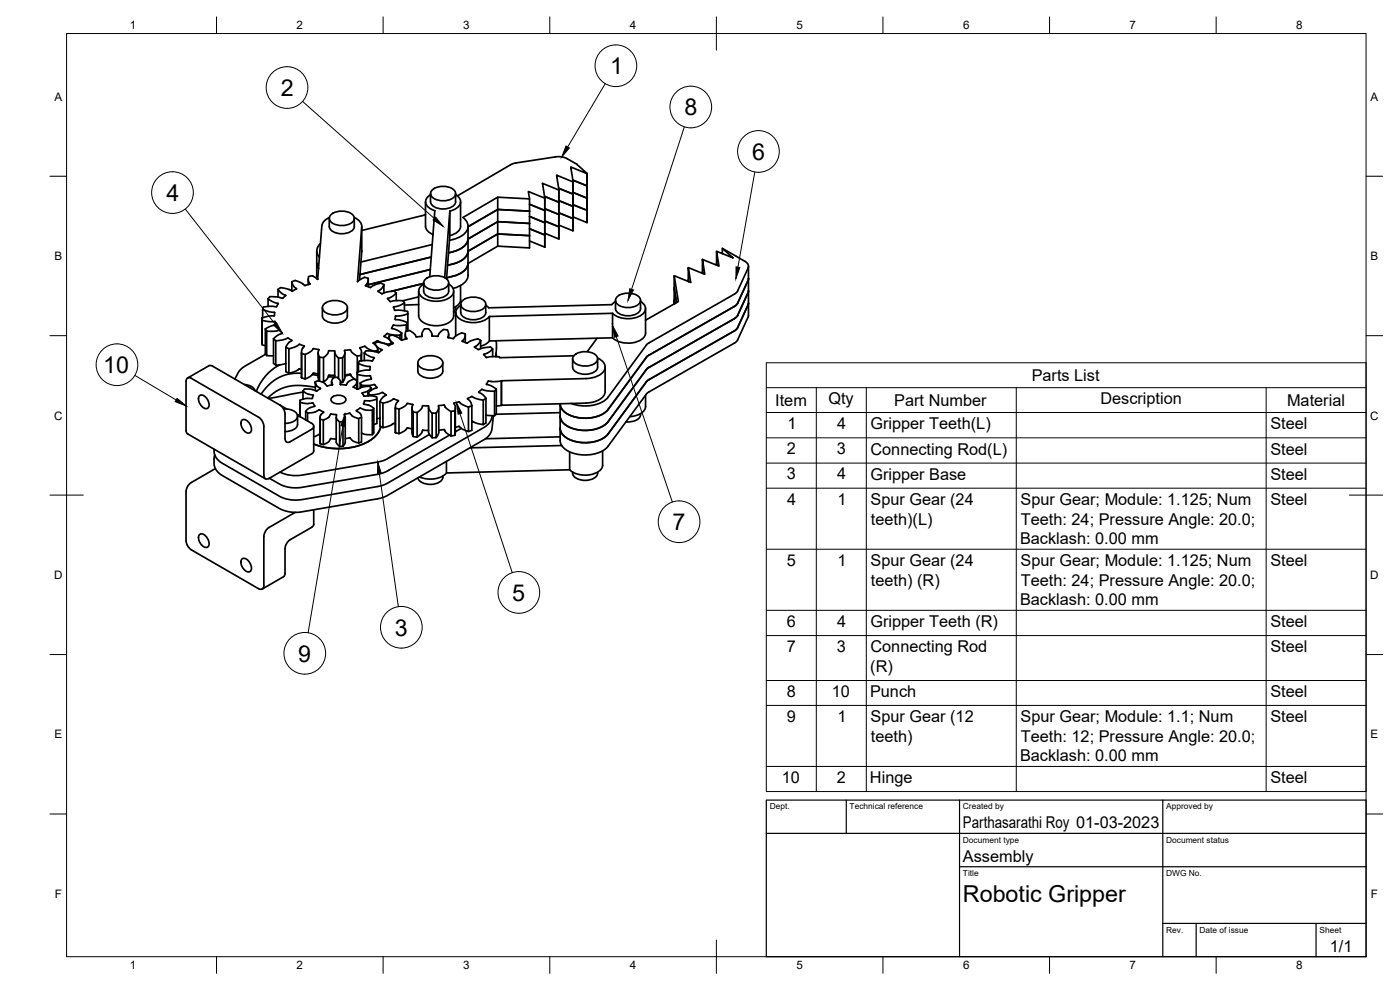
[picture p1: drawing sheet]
<svg xmlns="http://www.w3.org/2000/svg" width="420mm" height="297mm" viewBox="0 0 420 297" stroke-linecap="round" stroke-linejoin="round" font-family="sans-serif">
<!-- layer: Visible -->
<g fill="none" stroke="#000" stroke-width=".51">
<path d="M129.2 58.1v2.4a2.87 2.87 0 0 0 2.9 2.1l.9 .1a3.5 3.5 0 0 0 3.7-2.2v-2.4M129.2 58.4a2.25 2.25 0 0 0-1.5 2.1 2.25 2.25 0 0 0 1.5 2.2l1.3 .5M129.8 56.9a5.2 5.2 0 0 1 6.7 .5 1.82 1.82 0 0 1-1.5 2.5 5.2 5.2 0 0 1-5.6-1.1 1.42 1.42 0 0 1 .4-1.9zM136.7 58.4a2.24 2.24 0 0 1 1.5 2.1 2.24 2.24 0 0 1-1.4 2.1l-1.8 .7M149.4 59.2v14.7M158.9 59.7v14.7l-9.5-.5-8.9 5.2M162.8 55v.2M163.4 58.9l4.3 1.7M163.5 59.5v14.7l-4.6-1.9M166.7 47.1l-12.9 2-16.6 9.7M166.7 47.1l1.3-.1 1.8 .4 3.3 1.8 3.1 2.9-4.8-1.9 .6 4.3-5-1.9 .7 4.4-4.9-2 .7 4.5-4.9-2 .3 2.2-9.5-.5-10.4 6.1a3.1 3.1 0 0 1 1.5 2.8 3.1 3.1 0 0 1-1.9 2.6l-1.2 .7-2.5 .7M167.1 52.6v.4"/>
<path d="M167.7 56.5l4.3 1.7M167.7 57v14.7M167.7 57v14.7l-4.2-1.7M171.4 50.2v.5M171.9 54l4.3 1.7M171.9 54.6v14.6M172 57.7l4.2 1.7M172 54.5v14.7l-4.3-1.7M176.2 52.1v14.6l-4.2-1.6M95.1 75.3v8.3M95.1 79l.5 1.6M96.2 73.1a2.84 2.84 0 0 0-.3 4.1"/>
<path d="M98.8 65.5v2.5a2.87 2.87 0 0 0 2.9 2.1h.9a3.5 3.5 0 0 0 3.7-2.1v-2.5M98.9 65.2l-1.7 1.2-.6 1.4-1.3 16-1.6-1.1M99.4 64.4a5.2 5.2 0 0 1 6.7 .4 1.82 1.82 0 0 1-1.4 2.5 5.2 5.2 0 0 1-5.7-1.1 1.42 1.42 0 0 1 .4-1.8zM106.3 65.2l1.6 1.1 .7 1.3-1.3 16.9 1.2-.9a1.34 1.34 0 0 1 2 .1l-.2 1.2-.6 .7M108.6 68a99.1 99.1 0 0 1-.7 16M126.7 64.7l-18.1 4.5M127.7 60.5v7.4a3 3 0 0 0 2.3 2.5M127.7 64.3l-1 .4M129.4 77.1l-21.4 5.3M129.7 73.4l-21.4 5.2M130.5 63.2l-1.5 19.8M138.2 60.5v7.4a3.4 3.4 0 0 1-3.2 2.8"/>
<path d="M140.5 67.9v14.7M140.5 71.5a5.1 5.1 0 0 1-4.6 4l-1.3 .4M140.5 75.2a5.1 5.1 0 0 1-4.6 4l-1.6 .4M140.5 78.9a5.1 5.1 0 0 1-4.6 4l-1.9 .5M158.9 63.4l-9.5-.5-8.9 5.1M158.9 61.3l4.6 1.8M158.9 64.9l4.6 1.9M158.9 67l-9.5-.5-8.9 5.2M158.9 68.6l4.6 1.9M158.9 70.7l-9.5-.5-8.9 5.2M163.5 62.6l4.2 1.7M163.5 66.3l4.2 1.7"/>
<path d="M167.7 60.2l4.3 1.7M167.7 63.9l4.3 1.6M172 61.4l4.2 1.7M210.9 77.9l4.9 1.9-.7-4.3v4.1M210.9 77.9h-.1M215.1 75.5l4.9 1.9-3.2-2.9v1.6M216.8 74.5l6.7 3.9M223.6 78.4a1.65 1.65 0 0 1 .9 2.1l-3.1 6.7-.7 .8-26.4 15.2-11.8 16M224.6 79.9v14.9l-3.4 7.4-.8 .7-25.6 14.7-.8 .7M78.6 95.4l.1 .7M78.7 96.1l2.1 .4h1.6M78.7 96.1v7.4l.9 .2"/>
<path d="M78.8 92.8l1.9 .7 1.7 .2-.2 1.1M78.8 92.8v2.5M79.1 92.1l-.3 .7M79.6 98.7v7.3l.4 .7M79.6 98.7l.4 .6M80 99.3l2.1 .1 1.8-.3 .8 .9M80 99.3v7.4l2.1 .1M80.5 89.6l1.4 1 1.6 .5M80.5 89.6v2.3M82.2 94.8l-1.8 .1-1.8 .5v7.4M82.4 96.4l.4 1.1M82.8 97.5l-1.5 .3-1.7 .9"/>
<path d="M83.4 86.8l.9 1 1.5 .8-.9 .8M83.4 86.8v2.3M83.5 91.1l-.5 .9-2-.1-2 .2M84.7 89.5l-3-.5a1.05 1.05 0 0 0-1.2 .6M84.9 89.5h-.2M88.6 84.2l1.4 .5 1.6 1M88.6 84.1l-1 .4M88.9 86.7l-.8-.9-.5-1.3v2.8l-1.2-.6-1.4-.3a1.33 1.33 0 0 0-1.6 .4M89 86.7l-1.4 .6M92.5 83.8v1.6M93.8 82.7l-.3 .1a.9 .9 0 0 0-1 1.2l.6 1.2-1.5 .4M95.1 82.7l.3 1.1"/>
<path d="M96.8 92.3v2.5a2.87 2.87 0 0 0 2.8 2.1l.9 .1a3.5 3.5 0 0 0 3.8-2.2M97.3 91.2a5.2 5.2 0 0 1 6.8 .4 1.82 1.82 0 0 1-1.5 2.5 5.2 5.2 0 0 1-5.6-1.1 1.42 1.42 0 0 1 .3-1.8zM104.2 92.3v2.5M110.5 83.8v2.2M113.5 87.4l1.1 .7 2.5-.7a1.65 1.65 0 0 1 1.8 .5M115.2 85.4l-.6 1.1-1.1 1M115.2 85.4v2.5M115.2 85.4a2.54 2.54 0 0 0-2.6 0l-1.5 .9-1.4-.7M118.6 93.1h1.5l2.2 .4M118.8 94.8l1.7-.1 1.9-.5v5.1M118.8 94.8l-.2 1.1 2 .3 1.6 .6M118.9 87.9l-1 1-1.6 .7 .7 .8"/>
<path d="M118.9 87.9v2.3M120.5 99.9v2.2M120.6 99.9l-.6 .7M121 90.2h-2l-2 .2M121 90.2l.4 .7M121.4 90.9l-1.7 .8-1.6 .4 .5 1M121.4 90.9v2.3M121.9 99.4v-1.9l-1.9 .2-2-.1-.5 .9 1.6 .5 1.4 .9M122.2 96.8v2.5M122.2 96.8l-.2 .6M122.3 93.4l.1 .7M125.6 87.4v7.3a4.2 4.2 0 0 0 4.4 3 6.4 6.4 0 0 0 5.8-1.9l.4-1.1-.1-7.3"/>
<path d="M125.6 89.1l-4.7 1.1M125.6 91.4l-4.2 .1M127.1 84.9v2.5a2.87 2.87 0 0 0 2.9 2.1h.9a3.5 3.5 0 0 0 3.8-2.1l-.1-2.5M127.1 85l-9.6 2.4M127.1 85.2a2.26 2.26 0 0 0-1.5 2.2 2.26 2.26 0 0 0 1.6 2.1 7.6 7.6 0 0 0 8.6-1 2.19 2.19 0 0 0-1.1-3.3M127.4 98.7l-.7 1.3v.9l-1.6 .2M127.4 98.7a1.68 1.68 0 0 1 2 1l.3 1.1 1.6 .1 1.1-1.5a1.57 1.57 0 0 1 1.9-.4M127.7 83.8a5.2 5.2 0 0 1 6.8 .4 1.82 1.82 0 0 1-1.5 2.5 5.2 5.2 0 0 1-5.6-1.1 1.42 1.42 0 0 1 .3-1.8zM129.1 80.9l-18.6 4.5M133.5 83.3l1.5-20v7.4l-1 13M134.3 99l.3 1.1-.2 1.2 1.7 .2M136.1 93.6l.7 .3"/>
<path d="M136.7 92.1l-.1 .9-.4 .5M136.8 93.8v7M138.2 85.7v4.2M138.2 89.9l-.5 1.4-1.5 1M138.3 91.3v2.5a2.87 2.87 0 0 0 2.9 2.1h.8a3.5 3.5 0 0 0 3.8-2.1v-2.5M138.3 91.6a2.3 2.3 0 0 0-1.5 2.3 2.3 2.3 0 0 0 1.7 2.1 7.5 7.5 0 0 0 8.4-1.1M138.8 90.2a5.2 5.2 0 0 1 6.8 .4 1.82 1.82 0 0 1-1.5 2.5 5.2 5.2 0 0 1-5.6-1.1 1.42 1.42 0 0 1 .3-1.8zM140.5 82.6a5 5 0 0 1-4.5 3.9M183.6 91.4l-36.9 .9-.9-.7M183.8 94l-36.9 1v7.3l36.9-.9M183.8 94v7.4M184.7 90.1v2.5a2.87 2.87 0 0 0 2.9 2.1h.9a3.5 3.5 0 0 0 3.7-2.1v-2.5"/>
<path d="M184.7 90.5l-1.1 .9M185.3 89a5.2 5.2 0 0 1 6.7 .4 1.82 1.82 0 0 1-1.5 2.5 5.2 5.2 0 0 1-5.6-1.1 1.42 1.42 0 0 1 .4-1.8zM192.2 90.5a2.31 2.31 0 0 1 1.5 2.3 2.31 2.31 0 0 1-1.8 2.1 7.7 7.7 0 0 1-8.1-.9M193.7 92.6v7.3a4 4 0 0 1-4 3 7.1 7.1 0 0 1-5.9-1.6M202.3 86.4v4.8M202.3 82.7l1.3 7.8-9.9 5.6M202.3 86.4l.7 4.4M206.6 84.5v-4.2l.7 4.4-5-2v3.7M206.6 80.3l4.9 2-.7-4.4v4.1M224.5 84.2l-3.1 6.7-.7 .8-25.9 14.9-.8 .6M224.6 87.3l-3.2 7.3-.7 .8-26.4 15.1-11.8 16M224.6 90.9l-3.2 7.4-.7 .7-26.4 15.2-11.8 16"/>
<path d="M224.6 83.6l-.1 .5M56.3 113.4l6.4-3.7h.8l22.6 13M57.4 113.5l20.2 11.7 .8 .7 .6 1 .2 1v14.7a.97 .97 0 0 0 .5 1 .97 .97 0 0 0 1.1-.1l13.2-7.7 .2-.5-.1-7.4M57.4 113.5a.98 .98 0 0 0-1.1-.1 .98 .98 0 0 0-.5 1.1v14.6l.3 .9 23.6 13.7M59.8 118.8a1.41 1.41 0 0 1 2.2 .6l.7 1.6a1.13 1.13 0 0 1-.4 1.5 1.13 1.13 0 0 1-1.6-.4l-.7-.9-.4-1zM73.4 115.4l1.3 .2 1 .5 .8 1.1M78.6 102.8l.1 .7M79.8 106.3l-7.1 4.1-1.2 1.4-1 1.9M82.1 101.7v7.3l.7 .6M82.1 101.7l.7 .5M82.8 102.2l2.1-.2 1.5-.6 1.2 .8-1.2 .9-.6 1.1v7.3M82.8 102.2v7.4l3-.6"/>
<path d="M83.9 109.5l-2.2 1.4-1.8 1.7-1.8 2.4-1.2 2.5M84.6 100.1l-1.3 .5-1.2 1.1M85.8 104.2l.9 .4M85.8 111.5l.9 .5M86.7 104.7v7.3l2.1-.7 1-.6M89.8 110.7l.7 .2M90.5 112l-3.8 .2-3 1.1-3.1 2.2-2.2 2.8M90.5 105.8v7.6v-7.3M90.5 106.1l1.1 .3M90.5 113.4l1.1 .3M90.9 117.7l-10.3 1.8M91.3 103.8l-1.4-.5-1.3 .8-1.9 .6"/>
<path d="M91.3 103.8l-.7 1.1-.1 1.2M91.6 106.4v7.3l2.1-1.3M93.6 119.6h-1.9l-1.7 .5v4.9M93.7 112.4l1.8 .3M93.8 119.5l-.2 .1M93.9 118.5l-.1 1M93.9 118.5l-1.6-.3-1.4-.9v2.5M94.6 116.2l-5.2-.6-3.1 .4-3.1 1.2-2.8 2.2M95.5 105.8v7.3l.3 1.2M95.5 114.2l1.7 .6 .9 1 1.6-.3M95.5 112.2l-1.4-.3-.4 .5M95.5 114.2l-.9 .3"/>
<path d="M95.6 104.9l-.1 1.1 .4 1.2M95.6 104.9l-1.5-.3-.7 .8-1.8 1M95.9 107.2v7.1M95.9 107.2l1.2 .1M96.1 116.5l-1.1-.7-.4-1.2v2.6M96.1 116.6l-1 .7-1.6-.5-1.4-.1a.97 .97 0 0 0-1.2 .6M96.2 116.5v.1M96.7 114.6h.4M97.1 107.3v7.3l1-.8 .4-.7M98.5 113.1h2M98.6 105.3l-.3 .9-1.2 1.1M98.6 112.7l-.1 .4"/>
<path d="M98.6 112.6l1.9 .1M98.6 105.3h1.8l.1 .8 1.1 1.3M99.5 114.5v1M99.6 119.2a3.1 3.1 0 0 1 4.1 .4 1.41 1.41 0 0 1-1.6 1.5l-1.6-.1a1.08 1.08 0 0 1-1-.6 1.08 1.08 0 0 1 .1-1.2zM100.2 113.3l-.7 1.1 .2 1.1M100.2 113.3a1.78 1.78 0 0 1 2 1.1v1l1.8 .1M100.5 113.1v.2M100.5 105.8v7.3M101.6 107.4v6.2M102.2 114.5v.9M102.8 107.4h-1.2M102.8 114.7l-.6 .1"/>
<path d="M103.5 112.8l1.7-.4 .6 .8 1 .8M103.5 105.8v7.5l-.7 1.4v-7.3M105 112.3h.2M105 112.3l-1.5 .2M105.2 105l.5 .8 1.5 1.1M105.2 105l-1.8 .1v1.1l-.6 1.2M107 114v1.1l-1 1 1.2 .7M107 114a2.5 2.5 0 0 0-2.2 .4l-.9 1.1M107 114.1l.2 .1M107.1 114.5v2.2M107.2 115.3l-.1 .1M107.2 106.9v9.9"/>
<path d="M107.2 116.8h.3M107.3 112.3l2.3 .5 1.4-.1M107.3 112.3v4.5M107.6 109l1.6 .7 1.8 .3M107.6 109v2.5M108.1 114.9l.4 .7M108.4 106.6l-1.1 .2M108.5 115.6l2.2 .1 1.7-.3 .7 .8-1.4 .7-1.3 1M108.5 115.6v.6M108.5 105.8v2.5M109.2 118.8l.2 .1M109.3 118.9l1.7-.2 2 .4"/>
<path d="M109.6 104l.9 .7 1.9 .7M109.6 103.9l-1.6 .5 .5 1-.1 2.9M110.4 117.9v.9M110.4 117.9l.7 .6M110.8 115.9l.6 .5M110.8 115.9l-1.9 .2-1.5 .7M110.8 111l-2.9 .4a.58 .58 0 0 0-.6 .3 .58 .58 0 0 0 0 .6M111 109.9l.1 .2-.2 .9M111 112.7l.4 1-1.5 .4-1.8 .8v1.5M111.4 117.1v-.7l-1.1 1-1.6 .5 .5 .9M112.1 102.9l1 1.1 .3 1M112.1 102.9l1.2-.7 1.3 .7 2.2 .4v.4"/>
<path d="M112.3 107.4l-.6 .9h-3.1a.8 .8 0 0 0-1 .7M112.3 107.4l-1.5-.5-1.5-1v2.3M112.4 105.4v.1M112.4 103.3l1 1 1.2 .6M113 119.1l.1 .6M113.2 102.6l1.7 .3 1.9 .8M113.2 102.6l-.8 .5M113.4 105v.8M113.4 105l-1 .4M113.6 105.8l-3-.5a1.05 1.05 0 0 0-1.3 .6M113.8 105.8h-.2M114.6 104.9l-.8 .8"/>
<path d="M114.6 117.8l-1.3 .5-2.2 .2v.2M114.7 117.8l1.2 .8M115.8 118.6l-1 .7-.8 1.2M116.7 100.9l.5 1.4 .8 .7M116.7 100.9v.9M116.7 100.9a2.49 2.49 0 0 1 2.4 .2l1.4 1 1.5-.4M117.6 102.8v.5M117.6 102.7l-.8 .6M118 103l-1.2 .6M120 100.6l-2.2-.1-1.6-.4-.9 .8 1.3 .8 1 1.1M120 100.6v1M121.6 100.3v1.5"/>
<path d="M122.1 101.6l-.1 .1M124.9 101.1l-.8-1.2a2.22 2.22 0 0 0-2.3-.5l-.2 1.3 .5 .9M124.9 101l.2 .1M125.4 108.9v2.4a2.87 2.87 0 0 0 2.9 2.1l.8 .1a3.5 3.5 0 0 0 3.8-2.2v-2.4M126 107.7a5.2 5.2 0 0 1 6.7 .5 1.82 1.82 0 0 1-1.5 2.5 5.2 5.2 0 0 1-5.6-1.1 1.42 1.42 0 0 1 .4-1.9zM126.6 100.4v.6M129.7 100.3v.5M134.6 100.3v1.1M139.6 100.2l-.2 1.3-.7 .9 1.3 .5M139.6 100.2a2.29 2.29 0 0 0-2.5 .4l-1 1M139.6 100.3v2.5M140.3 119.6l1.3-.6 1.4 .6 2 .5"/>
<path d="M140.4 119.6l.8 1 .4 1.2M142.4 104.2l1.2-.9 .7-1.1v2.4M142.4 104.2l1.1 .7 2.5-.7a1.58 1.58 0 0 1 1.9 .5M143.7 117.6l1.2 .9 .9 1M144.3 102.1a2.53 2.53 0 0 0-2.6 0l-1.7 .8M144.7 116.9l1.5 .4 2.2 .1M144.7 116.8l-1 .8M145.2 106.3l.8 1M145.8 119.5l.1 7.4-.9 .5M145.9 119.5l-.9 .5M146.1 115.4l.5-1.1 1.6 .2 2.3-.2v7.4l-1.6 .1M146.1 115.3l1.3 .4 1.5 1.1"/>
<path d="M146.9 102.3l-1.1 .9-1.5 .7M147.8 104.7l-1.5 1.2-1.1 .4M147.8 104.7v2.3M148.4 117.4v7.3l-2.6-.1M148.8 102.3l.2 2.4-.2 2.3M148.9 106l.1 1M148.9 116.8l.1 7.3-.6 .6M149 116.7l-.6 .7M150.5 114.2v.1M171.9 107.7v2.4a2.87 2.87 0 0 0 2.8 2.1l.9 .1a3.5 3.5 0 0 0 3.8-2.2M172.2 106.8l-22.2 .5-.2-.2-1.8-.1-2 .3M172.4 106.5a5.2 5.2 0 0 1 6.8 .5 1.82 1.82 0 0 1-1.5 2.5 5.2 5.2 0 0 1-5.6-1.1 1.42 1.42 0 0 1 .3-1.9z"/>
<path d="M179.2 101.5l-3 4M179.3 107.4a2.83 2.83 0 0 1 2 3.8 6.5 6.5 0 0 1-5.4 2.4l-25.4 .6v7.4l25.4-.6a5.9 5.9 0 0 0 5.6-2.9l.1-8M179.3 107.7v2.4M182.5 119.2a10.2 10.2 0 0 1-10.4 2.1l-.7-.3M193.7 118.6v3.4a4.4 4.4 0 0 1-4.7 3M194 107.3l-11.5 15.6M194 118.3l-11.5 15.6M72.5 126.2a1.41 1.41 0 0 1 2.2 .6l.7 1.5a1.13 1.13 0 0 1-.4 1.6 1.13 1.13 0 0 1-1.5-.5l-.7-.8-.5-1.1zM84 121.5l.8 .7 .7 1.5v7.9a.97 .97 0 0 0 .5 1 .97 .97 0 0 0 1.1-.1l6.4-3.7a.98 .98 0 0 0 .7-.9 .98 .98 0 0 0-.7-.9l-4.2-2.4M85.1 122.7a3.8 3.8 0 0 1 4.2 2 2.83 2.83 0 0 1-3.1 2.3h-.7M89.3 124.9v2.4a2.87 2.87 0 0 1-2.9 2.1l-.9 .1M90 124.1l-.4 .6"/>
<path d="M90 120.1l.1 .6M91.8 123.4l.5 .5M92.3 126.3v-2.4l2-.2 1.5-.7 1.3 .7-.9 .8-.2 .6 .1 8M93.8 120.9l.7 1-1.7 .5-1.1 1v2.6M93.8 120.9l-1.6 .2-2.1-.4v4.3M95.7 130.4h.2M95.7 130.4l-1.6 .7M95.9 130.4l.1 .1M96 125.3l.1 7.8M96.1 133.1l.9 .3M96.1 125.8l.9 .2M100.9 125.3l.2 .5 .8 .8v7.3l-1-1.2z"/>
<path d="M100.9 125.3l.1-.9-1.7-.2-.8 1.1-1.5 .7v7.4M100.9 131.8l-1.6-.2-.8 1.1-1.5 .7M102.9 133.9h-1M102.9 126.5l-1 .1M103.6 125.3v7.5l-.7 1.1M104.9 124l1.2 1 1.6 .6v7.3l-1.7-.6-1.1-1M104.9 131.3l-1.3 .3M104.9 124l-1.6 .4 .3 1-.7 1.1v7.4M107 123.2l1.2 1 .3 1v7.4l-.8 .3M107 123.1l1.1-.6 1.8 .5h1.8v7.4M108.5 125.2l-.8 .4M108.5 129.9l1.1 .5h2.1"/>
<path d="M109.2 121.3l1.9 .4 1.1 .8v7.4l-.5 .5M109.5 120.2h1.9l1.7-.5v7.3l-.9 .4M109.5 120.2l-.3 1.1M112.2 122.5l-.5 .5M113.9 125.4l.1 .3M114 125.4l-.9 .3M114 120.5v7.4l.9 .4M114 120.5l.9 .5M114.3 128a8.2 8.2 0 0 1-6.3 5.6 20.9 20.9 0 0 1-13.8-.4M114.9 121v7.3l2-.5 1.4-.8M118.3 127.1l.4 .1M118.7 122.3v7.5v-7.3"/>
<path d="M118.7 122.4l1 .4M118.7 129.8l1 .3M119.5 120.3l-.6 .8-.2 1.4M119.6 120.3l-.4-.2a1.03 1.03 0 0 0-1.7 0l-2.6 .9M119.7 122.8v7.3l1.8-.9 .7-.8M122.2 121.1l-.8 .8-1.7 .9M122.2 121.1l1.6 .2M122.2 128.4l1.4 .3M123.6 122.3v7.5l.4 1.2v-7.4M123.8 121.3l-.2 1.2 .4 1.1M124 123.6l1.2 .2M124 131l1.2 .1"/>
<path d="M127 129.1h-.2M127 129.1l1.6 .1M128.6 121.9l.2 1 .9 1.1v7.3l-.8-.9-.3-.7v-7.4M128.7 121.9l-1.9-.2-.4 1.1-1.2 1v7.3l1.2-1 .4-.9M128.9 130.4l-12.7 7.3-2 .8-23.9 4.1-3.5-.1-2.7-.8M130.9 123.9l-1.2 .1M130.9 131.3h-1.2M131.7 122.3v7.5l-.8 1.5v-7.3M131.7 129h.1M134 138.4v3.5l37-.9M134.9 130.6l-18.9 10.8-2 .8-24.9 4.2-2.3-.2-1.7-.4-4.2-2.3M135.4 123.5l-1.4-1-.7-1-1.6 .2-.1 1-.7 1.3"/>
<path d="M135.4 123.5v7.3l-1.4-.9-.7-1-1.6 .2M136.5 123.2l-1.1 .3M136.5 130.6l-1.1 .2M136.7 122.3l-.2 8.3v-7.3M137.9 120.6l.7 .7 2 .8M137.9 120.6l-1.7 .4 .5 1.1-.2 1.2M138.4 128.5l-1.7 1M140.6 122.1v7.4l-1.8-.7-1-.9-1.1 .3M141.6 121.8v7.3l-1 .4M141.6 121.7l-1 .4M141.9 126.5l-.3 .2M145 120.1v7.3l-2.2-.5-1.2-.6"/>
<path d="M147.7 124.7l-.3 1.3-.5 .8-1.5 1.4-30.1 17.2-1.9 .6-23.1 4-3.2-.1-3-.9-17.5-10.1-.8-.6-1.1-1.2-.4-1.1-.1-1.2M148.1 124.7l-.7 5-.7 1-1.1 1-29.9 17.3-2.3 .7-23.1 3.9h-3.2l-2.8-.8-17.9-10.3-1.2-1-.8-1.4-.2-2.7 .3-.9M150.5 121.6h.1M168.1 124.8a5.2 5.2 0 0 0 4.9 4.1 10.2 10.2 0 0 0 9.5-2.4M168.1 128.5a5.2 5.2 0 0 0 4.9 4.1 10.2 10.2 0 0 0 9.5-2.4M168.1 123.8l-19.3 .5M168.1 131.1l-22.4 .5M168.6 133.7l-27.6 .7M171 135.6v5.4M180.8 135.3v4.2M180.9 139.5a4 4 0 0 1-4 3 7.1 7.1 0 0 1-5.9-1.6M182.5 122.8a10.4 10.4 0 0 1-11.5 1.8 4.1 4.1 0 0 1-2.9-3.4v11a5.2 5.2 0 0 0 4.9 4 10.2 10.2 0 0 0 9.5-2.3"/>
<path d="M192.2 124.1a2.88 2.88 0 0 1-3.3 2.5h-1M57.4 144.8l-1.1 1.1-.5 1.6v14.7l.5 1.6 1.1 1.2M64.6 140.6l-7.2 4.2M88.6 153.7l-7.8 4.5-.8 .7-.6 1-.2 1.1v14.7a.97 .97 0 0 1-.5 1 .97 .97 0 0 1-1.1-.1l-20.2-11.6M94.1 153l.1 4.3-.2 .5-6.9 4.1-.8 .7-.5 1-.3 1.1v7.6l-.2 .6-6.6 3.8M132.9 142.8a2.16 2.16 0 0 1-2 2.3 5 5 0 0 1-5.3-1.2l-.2-.5M134 141.9a7.4 7.4 0 0 1-8.1 1.2M171.9 141.7a2.26 2.26 0 0 0 2.1 2.2 4.7 4.7 0 0 0 5.3-1.4l.1-.5M179.3 141.7v.3M59.8 160.5a1.41 1.41 0 0 1 2.2 .6l.7 1.5a1.13 1.13 0 0 1-.4 1.6 1.13 1.13 0 0 1-1.6-.5l-.7-.8-.4-1.1zM72.5 167.8a1.41 1.41 0 0 1 2.2 .6l.7 1.6a1.13 1.13 0 0 1-.4 1.5 1.13 1.13 0 0 1-1.5-.4l-.7-.9-.5-1z"/>
</g>
<circle cx="173.1" cy="49.2" r=".25" fill="#000"/>
<!-- layer: BORDER -->
<g fill="none" stroke="#000" stroke-width=".3">
<path d="M20 10.1h390v276.9h-390zM65 5.1v5M115 5.1v5M165 5.1v5M215 5.1v10M265 5.1v5M315 5.1v5M365 5.1v5M15 52.9h5M410 52.9h5M15 100.7h5M410 100.7h5"/>
<path d="M15 148.6h10M405 148.6h10M15 196.4h5M410 196.4h5M15 244.2h5M410 244.2h5M65 287v5M115 287v5M165 287v5M215 282.1v9.9M265 287v5M315 287v5"/>
<path d="M365 287v5"/>
</g>
<!-- layer: TITLEBLOCK -->
<path d="M230 240.1h180v46.9h-180zM230 250h180M254 240.1v9.9M288 240.1v46.9M349 240.1v46.9M288 260.1h122M349 277.1h61M359 277.1v9.9M395 277.1v9.9" fill="none" stroke="#000" stroke-width=".36"/>
<!-- layer: Parts Lists -->
<g fill="none" stroke="#000" stroke-width=".3">
<path d="M230 108.8h180v128.7h-180zM230 116.3h180M245 116.3v121.2M260 116.3v121.2M305 116.3v121.2M380 116.3v121.2M230 123.8h180M230 131.4h180M230 138.9h180M230 146.5h180M230 164.8h180M230 183.1h180"/>
<path d="M230 190.7h180M230 204.2h180M230 211.7h180M230 230h180"/>
</g>
<!-- layer: Balloons -->
<g fill="none" stroke="#000" stroke-width=".3">
<path d="M90.8 30.4l39.5 35.2M181.6 25.1l-11.2 19M205.4 38.1l-15.9 48.7M226.5 51.6l-5 28.6M55.6 62.7l26.9 34.5M40.5 112.6l12.4 7.4M185 101l16.8 49.6M102.9 127.8l-10.4 62.1M138 124.1l15.7 47.7M113.9 142.1l5.6 39.9"/>
<circle cx="184.8" cy="19.7" r="6.3"/>
<circle cx="86.1" cy="26.3" r="6.3"/>
<circle cx="207.3" cy="32.1" r="6.3"/>
<circle cx="51.8" cy="57.8" r="6.3"/>
<circle cx="227.6" cy="45.4" r="6.3"/>
<circle cx="35.1" cy="109.4" r="6.3"/>
<circle cx="203.8" cy="156.5" r="6.3"/>
<circle cx="155.7" cy="177.8" r="6.3"/>
<circle cx="91.5" cy="196" r="6.3"/>
<circle cx="120.4" cy="188.2" r="6.3"/>
</g>
<path d="M169.9 43.8l1 .6-2.3 2.7zM130.7 65.1l2.3 2.8-3-1.9zM82.1 97.5l.9-.7 1.7 3.1zM189 86.6l1.1 .4-1.6 3.2zM220.9 80.1l1.1 .2-1.1 3.3zM53.1 119.5l2.8 2.3-3.3-1.3zM183.8 97.7l1.7 3.1-1.1 .4zM103.5 124.4v3.5l-1.2-.2zM137 120.8l1.6 3.1-1.1 .4zM113.4 138.6l1 3.4-1.1 .2z" fill="#000" stroke="#000" stroke-width=".3"/>
<g font-size="7">
<text x="183.2" y="22.3">1</text>
<text x="84.3" y="28.8">2</text>
<text x="205.4" y="34.6">8</text>
<text x="225.7" y="47.9">6</text>
<text x="49.9" y="60.3">4</text>
<text x="31" y="111.9">10</text>
<text x="201.8" y="159.1">7</text>
<text x="153.8" y="180.2">5</text>
<text x="118.5" y="190.7">3</text>
<text x="89.5" y="198.5">9</text>
<text x="289" y="270.6">Robotic Gripper</text>
</g>
<g font-size="4.9">
<text x="309.6" y="114.3">Parts List</text>
<text x="232.7" y="121.8">Item</text>
<text x="248.6" y="121.3">Qty</text>
<text x="268.4" y="121.8">Part Number</text>
<text x="330.2" y="121.3">Description</text>
<text x="386.3" y="121.8">Material</text>
<text x="236.3" y="128.7">1</text>
<text x="251.2" y="128.7">4</text>
<text x="261.2" y="128.8">Gripper Teeth(L)</text>
<text x="381.3" y="128.8">Steel</text>
<text x="236.2" y="136.3">2</text>
<text x="251.1" y="136.3">3</text>
<text x="261.2" y="136.4">Connecting Rod(L)</text>
<text x="381.3" y="136.4">Steel</text>
<text x="236.1" y="143.9">3</text>
<text x="251.2" y="143.9">4</text>
<text x="261.2" y="144">Gripper Base</text>
<text x="381.3" y="144">Steel</text>
<text x="236.2" y="151.4">4</text>
<text x="251.3" y="151.4">1</text>
<text x="261.3" y="151.5">Spur Gear (24</text>
<text x="306.3" y="151.5">Spur Gear; Module: 1.125; Num</text>
<text x="381.3" y="151.5">Steel</text>
<text x="261.4" y="157.4">teeth)(L)</text>
<text x="306.4" y="157.4">Teeth: 24; Pressure Angle: 20.0;</text>
<text x="306.1" y="163.2">Backlash: 0.00 mm</text>
<text x="236.1" y="169.7">5</text>
<text x="251.3" y="169.7">1</text>
<text x="261.3" y="169.8">Spur Gear (24</text>
<text x="306.3" y="169.8">Spur Gear; Module: 1.125; Num</text>
<text x="381.3" y="169.8">Steel</text>
<text x="261.4" y="175.8">teeth) (R)</text>
<text x="306.4" y="175.7">Teeth: 24; Pressure Angle: 20.0;</text>
<text x="306.1" y="181.6">Backlash: 0.00 mm</text>
<text x="236.1" y="188">6</text>
<text x="251.2" y="188">4</text>
<text x="261.2" y="188.2">Gripper Teeth (R)</text>
<text x="381.3" y="188.2">Steel</text>
<text x="236.1" y="195.6">7</text>
<text x="251.1" y="195.6">3</text>
<text x="261.2" y="195.8">Connecting Rod</text>
<text x="381.3" y="195.8">Steel</text>
<text x="261.2" y="201.6">(R)</text>
<text x="236.1" y="209.1">8</text>
<text x="249.6" y="209.1">10</text>
<text x="261.1" y="209.2">Punch</text>
<text x="381.3" y="209.2">Steel</text>
<text x="236.1" y="216.6">9</text>
<text x="251.3" y="216.6">1</text>
<text x="261.3" y="216.7">Spur Gear (12</text>
<text x="306.3" y="216.7">Spur Gear; Module: 1.1; Num</text>
<text x="381.3" y="216.7">Steel</text>
<text x="261.4" y="222.6">teeth)</text>
<text x="306.4" y="222.6">Teeth: 12; Pressure Angle: 20.0;</text>
<text x="306.1" y="228.4">Backlash: 0.00 mm</text>
<text x="234.6" y="234.9">10</text>
<text x="251.2" y="234.9">2</text>
<text x="261.1" y="235">Hinge</text>
<text x="381.3" y="235">Steel</text>
<text x="289" y="248.5">Parthasarathi Roy 01-03-2023</text>
<text x="289" y="258.6">Assembly</text>
<text x="399.1" y="285.7">1/1</text>
</g>
<g font-size="3.5">
<text x="39" y="8.8">1</text>
<text x="89" y="8.8">2</text>
<text x="139" y="8.8">3</text>
<text x="189" y="8.8">4</text>
<text x="239" y="8.8">5</text>
<text x="289" y="8.8">6</text>
<text x="339" y="8.8">7</text>
<text x="389" y="8.8">8</text>
<text x="16.3" y="30.2">A</text>
<text x="411.3" y="30.2">A</text>
<text x="16.3" y="78">B</text>
<text x="411.3" y="78">B</text>
<text x="16.2" y="125.9">C</text>
<text x="411.2" y="125.9">C</text>
<text x="16.2" y="173.7">D</text>
<text x="411.2" y="173.7">D</text>
<text x="16.3" y="221.6">E</text>
<text x="411.3" y="221.6">E</text>
<text x="16.4" y="269.4">F</text>
<text x="411.4" y="269.4">F</text>
<text x="39" y="290.8">1</text>
<text x="89" y="290.8">2</text>
<text x="139" y="290.8">3</text>
<text x="189" y="290.8">4</text>
<text x="239" y="290.8">5</text>
<text x="289" y="290.8">6</text>
<text x="339" y="290.8">7</text>
<text x="389" y="290.8">8</text>
</g>
<g font-size="2.5">
<text x="231" y="242.9">Dept.</text>
<text x="255" y="242.9">Technical reference</text>
<text x="289" y="242.9">Created by</text>
<text x="350" y="242.9">Approved by</text>
<text x="289" y="252.8">Document type</text>
<text x="350" y="252.8">Document status</text>
<text x="289" y="262.9">Title</text>
<text x="350" y="262.9">DWG No.</text>
<text x="350" y="279.9">Rev.</text>
<text x="360" y="279.9">Date of issue</text>
<text x="396" y="279.9">Sheet</text>
</g>
</svg>
